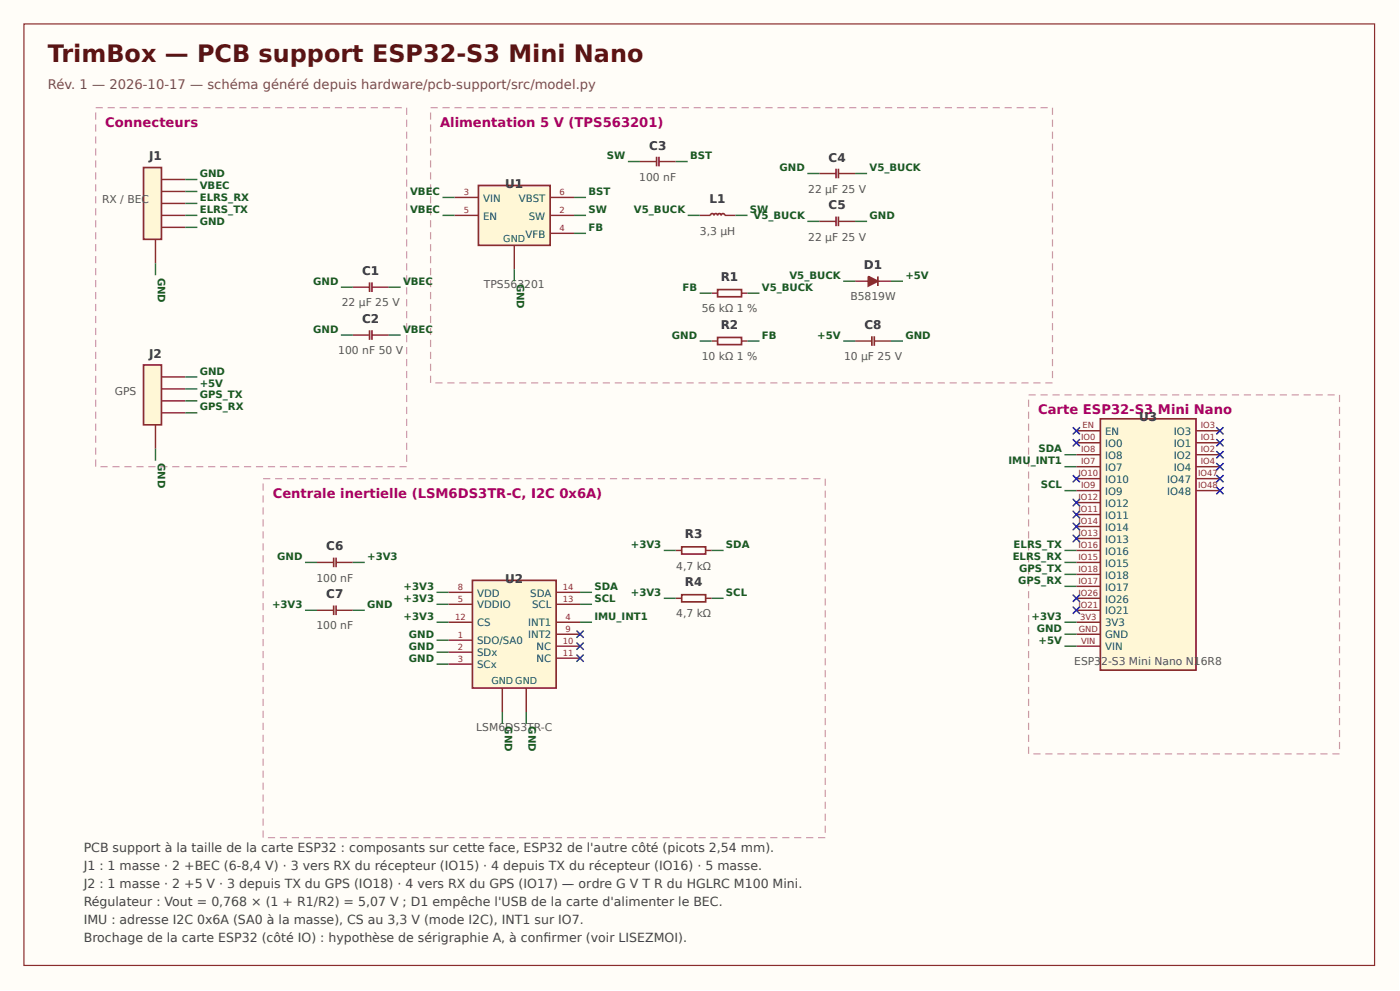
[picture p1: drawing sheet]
<svg xmlns="http://www.w3.org/2000/svg" width="310mm" height="219mm" viewBox="0 0 310 219" stroke-linecap="round" stroke-linejoin="round" font-family="sans-serif">
<path d="M0 0h309.3v218.8h-309.3z" fill="#fffdf8"/>
<path d="M5.3 5.3h298.8v208.2h-298.8z" fill="none" stroke="#8a2d2d" stroke-width=".26"/>
<g fill="#c9a">
<path d="M23.8 23.7h1.6v.2h-1.6zM26.5 23.7h1.5v.2h-1.5zM29.1 23.7h1.6v.2h-1.6zM31.7 23.7h1.6v.2h-1.6zM34.4 23.7h1.6v.2h-1.6zM37 23.7h1.6v.2h-1.6zM39.7 23.7h1.6v.2h-1.6zM42.3 23.7h1.6v.2h-1.6zM45 23.7h1.6v.2h-1.6zM47.6 23.7h1.6v.2h-1.6zM50.3 23.7h1.6v.2h-1.6zM52.9 23.7h1.6v.2h-1.6zM55.6 23.7h1.5v.2h-1.5zM58.2 23.7h1.6v.2h-1.6zM60.9 23.7h1.5v.2h-1.5zM63.5 23.7h1.6v.2h-1.6zM66.1 23.7h1.6v.2h-1.6zM68.8 23.7h1.6v.2h-1.6zM71.4 23.7h1.6v.2h-1.6zM74.1 23.7h1.6v.2h-1.6zM76.7 23.7h1.6v.2h-1.6zM79.4 23.7h1.6v.2h-1.6zM82 23.7h1.6v.2h-1.6zM84.7 23.7h1.6v.2h-1.6zM87.3 23.7h1.6v.2h-1.6zM89.8 23.8h.3v1.6h-.3zM89.8 26.5h.3v1.5h-.3zM89.8 29.1h.3v1.6h-.3zM89.8 31.7h.3v1.6h-.3zM89.8 34.4h.3v1.6h-.3zM89.8 37h.3v1.6h-.3zM89.8 39.7h.3v1.6h-.3zM89.8 42.3h.3v1.6h-.3zM89.8 45h.3v1.6h-.3zM89.8 47.6h.3v1.6h-.3zM89.8 50.3h.3v1.6h-.3zM89.8 52.9h.3v1.6h-.3zM89.8 55.6h.3v1.5h-.3zM89.8 58.2h.3v1.6h-.3zM89.8 60.9h.3v1.5h-.3zM89.8 63.5h.3v1.6h-.3zM89.8 66.1h.3v1.6h-.3zM89.8 68.8h.3v1.6h-.3zM89.8 71.4h.3v1.6h-.3zM89.8 74.1h.3v1.6h-.3zM89.8 76.7h.3v1.6h-.3zM89.8 79.4h.3v1.6h-.3zM89.8 82h.3v1.6h-.3zM89.8 84.7h.3v1.6h-.3zM89.8 87.3h.3v1.6h-.3zM89.8 90h.3v1.5h-.3zM89.8 92.6h.3v1.6h-.3zM89.8 95.2h.3v1.6h-.3zM89.8 97.9h.3v1.6h-.3zM89.8 100.5h.3v1.6h-.3zM88.4 103.1h1.6v.2h-1.6zM85.7 103.1h1.6v.2h-1.6zM83.1 103.1h1.6v.2h-1.6zM80.4 103.1h1.6v.2h-1.6zM77.8 103.1h1.6v.2h-1.6zM75.1 103.1h1.6v.2h-1.6zM72.5 103.1h1.6v.2h-1.6zM69.8 103.1h1.6v.2h-1.6zM67.2 103.1h1.6v.2h-1.6zM64.6 103.1h1.5v.2h-1.5zM61.9 103.1h1.6v.2h-1.6zM59.3 103.1h1.6v.2h-1.6zM56.6 103.1h1.6v.2h-1.6zM54 103.1h1.6v.2h-1.6zM51.3 103.1h1.6v.2h-1.6zM48.7 103.1h1.6v.2h-1.6zM46 103.1h1.6v.2h-1.6zM43.4 103.1h1.6v.2h-1.6zM40.7 103.1h1.6v.2h-1.6zM38.1 103.1h1.6v.2h-1.6zM35.5 103.1h1.5v.2h-1.5zM32.8 103.1h1.6v.2h-1.6zM30.2 103.1h1.5v.2h-1.5zM27.5 103.1h1.6v.2h-1.6zM24.9 103.1h1.6v.2h-1.6zM22.2 103.1h1.6v.2h-1.6zM21 101.6h.3v1.6h-.3zM21 99h.3v1.5h-.3zM21 96.3h.3v1.6h-.3zM21 93.7h.3v1.5h-.3zM21 91h.3v1.6h-.3zM21 88.4h.3v1.6h-.3zM21 85.7h.3v1.6h-.3zM21 83.1h.3v1.6h-.3zM21 80.4h.3v1.6h-.3zM21 77.8h.3v1.6h-.3zM21 75.1h.3v1.6h-.3zM21 72.5h.3v1.6h-.3zM21 69.8h.3v1.6h-.3zM21 67.2h.3v1.6h-.3zM21 64.6h.3v1.5h-.3zM21 61.9h.3v1.6h-.3zM21 59.3h.3v1.6h-.3zM21 56.6h.3v1.6h-.3zM21 54h.3v1.6h-.3zM21 51.3h.3v1.6h-.3zM21 48.7h.3v1.6h-.3zM21 46h.3v1.6h-.3zM21 43.4h.3v1.6h-.3zM21 40.7h.3v1.6h-.3zM21 38.1h.3v1.6h-.3zM21 35.5h.3v1.5h-.3zM21 32.8h.3v1.6h-.3zM21 30.2h.3v1.5h-.3zM21 27.5h.3v1.6h-.3zM21 24.9h.3v1.6h-.3zM21.2 23.7h1.6v.2h-1.6z"/>
<path d="M97.9 23.7h1.6v.2h-1.6zM100.5 23.7h1.6v.2h-1.6zM103.2 23.7h1.6v.2h-1.6zM105.8 23.7h1.6v.2h-1.6zM108.5 23.7h1.6v.2h-1.6zM111.1 23.7h1.6v.2h-1.6zM113.8 23.7h1.6v.2h-1.6zM116.4 23.7h1.6v.2h-1.6zM119.1 23.7h1.5v.2h-1.5zM121.7 23.7h1.6v.2h-1.6zM124.4 23.7h1.5v.2h-1.5zM127 23.7h1.6v.2h-1.6zM129.6 23.7h1.6v.2h-1.6zM132.3 23.7h1.6v.2h-1.6zM134.9 23.7h1.6v.2h-1.6zM137.6 23.7h1.6v.2h-1.6zM140.2 23.7h1.6v.2h-1.6zM142.9 23.7h1.6v.2h-1.6zM145.5 23.7h1.6v.2h-1.6zM148.2 23.7h1.6v.2h-1.6zM150.8 23.7h1.6v.2h-1.6zM153.5 23.7h1.5v.2h-1.5zM156.1 23.7h1.6v.2h-1.6zM158.7 23.7h1.6v.2h-1.6zM161.4 23.7h1.6v.2h-1.6zM164 23.7h1.6v.2h-1.6zM166.7 23.7h1.6v.2h-1.6zM169.3 23.7h1.6v.2h-1.6zM172 23.7h1.6v.2h-1.6zM174.6 23.7h1.6v.2h-1.6zM177.3 23.7h1.6v.2h-1.6zM179.9 23.7h1.6v.2h-1.6zM182.6 23.7h1.5v.2h-1.5zM185.2 23.7h1.6v.2h-1.6zM187.9 23.7h1.5v.2h-1.5zM190.5 23.7h1.6v.2h-1.6zM193.1 23.7h1.6v.2h-1.6zM195.8 23.7h1.6v.2h-1.6zM198.4 23.7h1.6v.2h-1.6zM201.1 23.7h1.6v.2h-1.6zM203.7 23.7h1.6v.2h-1.6zM206.4 23.7h1.6v.2h-1.6zM209 23.7h1.6v.2h-1.6zM211.7 23.7h1.6v.2h-1.6zM214.3 23.7h1.6v.2h-1.6zM217 23.7h1.5v.2h-1.5zM219.6 23.7h1.6v.2h-1.6zM222.2 23.7h1.6v.2h-1.6zM224.9 23.7h1.6v.2h-1.6zM227.5 23.7h1.6v.2h-1.6zM230.2 23.7h1.6v.2h-1.6zM232.7 23.8h.3v1.6h-.3zM232.7 26.5h.3v1.5h-.3zM232.7 29.1h.3v1.6h-.3zM232.7 31.7h.3v1.6h-.3zM232.7 34.4h.3v1.6h-.3zM232.7 37h.3v1.6h-.3zM232.7 39.7h.3v1.6h-.3zM232.7 42.3h.3v1.6h-.3zM232.7 45h.3v1.6h-.3zM232.7 47.6h.3v1.6h-.3zM232.7 50.3h.3v1.6h-.3zM232.7 52.9h.3v1.6h-.3zM232.7 55.6h.3v1.5h-.3zM232.7 58.2h.3v1.6h-.3zM232.7 60.9h.3v1.5h-.3zM232.7 63.5h.3v1.6h-.3zM232.7 66.1h.3v1.6h-.3zM232.7 68.8h.3v1.6h-.3zM232.7 71.4h.3v1.6h-.3zM232.7 74.1h.3v1.6h-.3zM232.7 76.7h.3v1.6h-.3zM232.7 79.4h.3v1.6h-.3zM232.7 82h.3v1.6h-.3zM231.2 84.5h1.6v.3h-1.6zM228.6 84.5h1.6v.3h-1.6zM226 84.5h1.5v.3h-1.5zM223.3 84.5h1.6v.3h-1.6zM220.7 84.5h1.5v.3h-1.5zM218 84.5h1.6v.3h-1.6zM215.4 84.5h1.6v.3h-1.6zM212.7 84.5h1.6v.3h-1.6zM210.1 84.5h1.6v.3h-1.6zM207.4 84.5h1.6v.3h-1.6zM204.8 84.5h1.6v.3h-1.6zM202.1 84.5h1.6v.3h-1.6zM199.5 84.5h1.6v.3h-1.6zM196.8 84.5h1.6v.3h-1.6zM194.2 84.5h1.6v.3h-1.6zM191.6 84.5h1.5v.3h-1.5zM188.9 84.5h1.6v.3h-1.6zM186.3 84.5h1.6v.3h-1.6zM183.6 84.5h1.6v.3h-1.6zM181 84.5h1.6v.3h-1.6zM178.3 84.5h1.6v.3h-1.6zM175.7 84.5h1.6v.3h-1.6zM173 84.5h1.6v.3h-1.6zM170.4 84.5h1.6v.3h-1.6zM167.7 84.5h1.6v.3h-1.6zM165.1 84.5h1.6v.3h-1.6zM162.5 84.5h1.5v.3h-1.5zM159.8 84.5h1.6v.3h-1.6zM157.2 84.5h1.5v.3h-1.5zM154.5 84.5h1.6v.3h-1.6zM151.9 84.5h1.6v.3h-1.6zM149.2 84.5h1.6v.3h-1.6zM146.6 84.5h1.6v.3h-1.6zM143.9 84.5h1.6v.3h-1.6zM141.3 84.5h1.6v.3h-1.6zM138.6 84.5h1.6v.3h-1.6zM136 84.5h1.6v.3h-1.6zM133.3 84.5h1.6v.3h-1.6zM130.7 84.5h1.6v.3h-1.6zM128.1 84.5h1.5v.3h-1.5zM125.4 84.5h1.6v.3h-1.6zM122.8 84.5h1.6v.3h-1.6zM120.1 84.5h1.6v.3h-1.6zM117.5 84.5h1.6v.3h-1.6zM114.8 84.5h1.6v.3h-1.6zM112.2 84.5h1.6v.3h-1.6zM109.5 84.5h1.6v.3h-1.6zM106.9 84.5h1.6v.3h-1.6zM104.2 84.5h1.6v.3h-1.6zM101.6 84.5h1.6v.3h-1.6zM99 84.5h1.5v.3h-1.5zM96.3 84.5h1.6v.3h-1.6zM95.1 83.1h.3v1.6h-.3zM95.1 80.4h.3v1.6h-.3zM95.1 77.8h.3v1.6h-.3zM95.1 75.1h.3v1.6h-.3zM95.1 72.5h.3v1.6h-.3zM95.1 69.8h.3v1.6h-.3zM95.1 67.2h.3v1.6h-.3zM95.1 64.6h.3v1.5h-.3zM95.1 61.9h.3v1.6h-.3zM95.1 59.3h.3v1.6h-.3zM95.1 56.6h.3v1.6h-.3zM95.1 54h.3v1.6h-.3zM95.1 51.3h.3v1.6h-.3zM95.1 48.7h.3v1.6h-.3zM95.1 46h.3v1.6h-.3zM95.1 43.4h.3v1.6h-.3zM95.1 40.7h.3v1.6h-.3zM95.1 38.1h.3v1.6h-.3zM95.1 35.5h.3v1.5h-.3zM95.1 32.8h.3v1.6h-.3zM95.1 30.2h.3v1.5h-.3zM95.1 27.5h.3v1.6h-.3zM95.1 24.9h.3v1.6h-.3zM95.2 23.7h1.6v.2h-1.6z"/>
<path d="M60.9 105.7h1.5v.3h-1.5zM63.5 105.7h1.6v.3h-1.6zM66.1 105.7h1.6v.3h-1.6zM68.8 105.7h1.6v.3h-1.6zM71.4 105.7h1.6v.3h-1.6zM74.1 105.7h1.6v.3h-1.6zM76.7 105.7h1.6v.3h-1.6zM79.4 105.7h1.6v.3h-1.6zM82 105.7h1.6v.3h-1.6zM84.7 105.7h1.6v.3h-1.6zM87.3 105.7h1.6v.3h-1.6zM90 105.7h1.5v.3h-1.5zM92.6 105.7h1.6v.3h-1.6zM95.2 105.7h1.6v.3h-1.6zM97.9 105.7h1.6v.3h-1.6zM100.5 105.7h1.6v.3h-1.6zM103.2 105.7h1.6v.3h-1.6zM105.8 105.7h1.6v.3h-1.6zM108.5 105.7h1.6v.3h-1.6zM111.1 105.7h1.6v.3h-1.6zM113.8 105.7h1.6v.3h-1.6zM116.4 105.7h1.6v.3h-1.6zM119.1 105.7h1.5v.3h-1.5zM121.7 105.7h1.6v.3h-1.6zM124.4 105.7h1.5v.3h-1.5zM127 105.7h1.6v.3h-1.6zM129.6 105.7h1.6v.3h-1.6zM132.3 105.7h1.6v.3h-1.6zM134.9 105.7h1.6v.3h-1.6zM137.6 105.7h1.6v.3h-1.6zM140.2 105.7h1.6v.3h-1.6zM142.9 105.7h1.6v.3h-1.6zM145.5 105.7h1.6v.3h-1.6zM148.2 105.7h1.6v.3h-1.6zM150.8 105.7h1.6v.3h-1.6zM153.5 105.7h1.5v.3h-1.5zM156.1 105.7h1.6v.3h-1.6zM158.7 105.7h1.6v.3h-1.6zM161.4 105.7h1.6v.3h-1.6zM164 105.7h1.6v.3h-1.6zM166.7 105.7h1.6v.3h-1.6zM169.3 105.7h1.6v.3h-1.6zM172 105.7h1.6v.3h-1.6zM174.6 105.7h1.6v.3h-1.6zM177.3 105.7h1.6v.3h-1.6zM179.9 105.7h1.6v.3h-1.6zM182.4 105.8h.3v1.6h-.3zM182.4 108.5h.3v1.6h-.3zM182.4 111.1h.3v1.6h-.3zM182.4 113.8h.3v1.6h-.3zM182.4 116.4h.3v1.6h-.3zM182.4 119.1h.3v1.5h-.3zM182.4 121.7h.3v1.6h-.3zM182.4 124.4h.3v1.5h-.3zM182.4 127h.3v1.6h-.3zM182.4 129.6h.3v1.6h-.3zM182.4 132.3h.3v1.6h-.3zM182.4 134.9h.3v1.6h-.3zM182.4 137.6h.3v1.6h-.3zM182.4 140.2h.3v1.6h-.3zM182.4 142.9h.3v1.6h-.3zM182.4 145.5h.3v1.6h-.3zM182.4 148.2h.3v1.6h-.3zM182.4 150.8h.3v1.6h-.3zM182.4 153.5h.3v1.5h-.3zM182.4 156.1h.3v1.6h-.3zM182.4 158.7h.3v1.6h-.3zM182.4 161.4h.3v1.6h-.3zM182.4 164h.3v1.6h-.3zM182.4 166.7h.3v1.6h-.3zM182.4 169.3h.3v1.6h-.3zM182.4 172h.3v1.6h-.3zM182.4 174.6h.3v1.6h-.3zM182.4 177.3h.3v1.6h-.3zM182.4 179.9h.3v1.6h-.3zM182.4 182.6h.3v1.5h-.3zM181 185.1h1.6v.2h-1.6zM178.3 185.1h1.6v.2h-1.6zM175.7 185.1h1.6v.2h-1.6zM173 185.1h1.6v.2h-1.6zM170.4 185.1h1.6v.2h-1.6zM167.7 185.1h1.6v.2h-1.6zM165.1 185.1h1.6v.2h-1.6zM162.5 185.1h1.5v.2h-1.5zM159.8 185.1h1.6v.2h-1.6zM157.2 185.1h1.5v.2h-1.5zM154.5 185.1h1.6v.2h-1.6zM151.9 185.1h1.6v.2h-1.6zM149.2 185.1h1.6v.2h-1.6zM146.6 185.1h1.6v.2h-1.6zM143.9 185.1h1.6v.2h-1.6zM141.3 185.1h1.6v.2h-1.6zM138.6 185.1h1.6v.2h-1.6zM136 185.1h1.6v.2h-1.6zM133.3 185.1h1.6v.2h-1.6zM130.7 185.1h1.6v.2h-1.6zM128.1 185.1h1.5v.2h-1.5zM125.4 185.1h1.6v.2h-1.6zM122.8 185.1h1.6v.2h-1.6zM120.1 185.1h1.6v.2h-1.6zM117.5 185.1h1.6v.2h-1.6zM114.8 185.1h1.6v.2h-1.6zM112.2 185.1h1.6v.2h-1.6zM109.5 185.1h1.6v.2h-1.6zM106.9 185.1h1.6v.2h-1.6zM104.2 185.1h1.6v.2h-1.6zM101.6 185.1h1.6v.2h-1.6zM99 185.1h1.5v.2h-1.5zM96.3 185.1h1.6v.2h-1.6zM93.7 185.1h1.5v.2h-1.5zM91 185.1h1.6v.2h-1.6zM88.4 185.1h1.6v.2h-1.6zM85.7 185.1h1.6v.2h-1.6zM83.1 185.1h1.6v.2h-1.6zM80.4 185.1h1.6v.2h-1.6zM77.8 185.1h1.6v.2h-1.6zM75.1 185.1h1.6v.2h-1.6zM72.5 185.1h1.6v.2h-1.6zM69.8 185.1h1.6v.2h-1.6zM67.2 185.1h1.6v.2h-1.6zM64.6 185.1h1.5v.2h-1.5zM61.9 185.1h1.6v.2h-1.6zM59.3 185.1h1.6v.2h-1.6zM58.1 183.6h.2v1.6h-.2zM58.1 181h.2v1.6h-.2zM58.1 178.3h.2v1.6h-.2zM58.1 175.7h.2v1.6h-.2zM58.1 173h.2v1.6h-.2zM58.1 170.4h.2v1.6h-.2zM58.1 167.7h.2v1.6h-.2zM58.1 165.1h.2v1.6h-.2zM58.1 162.5h.2v1.5h-.2zM58.1 159.8h.2v1.6h-.2zM58.1 157.2h.2v1.5h-.2zM58.1 154.5h.2v1.6h-.2zM58.1 151.9h.2v1.6h-.2zM58.1 149.2h.2v1.6h-.2zM58.1 146.6h.2v1.6h-.2zM58.1 143.9h.2v1.6h-.2zM58.1 141.3h.2v1.6h-.2zM58.1 138.6h.2v1.6h-.2zM58.1 136h.2v1.6h-.2zM58.1 133.3h.2v1.6h-.2zM58.1 130.7h.2v1.6h-.2zM58.1 128.1h.2v1.5h-.2zM58.1 125.4h.2v1.6h-.2zM58.1 122.8h.2v1.6h-.2zM58.1 120.1h.2v1.6h-.2zM58.1 117.5h.2v1.6h-.2zM58.1 114.8h.2v1.6h-.2zM58.1 112.2h.2v1.6h-.2zM58.1 109.5h.2v1.6h-.2zM58.1 106.9h.2v1.6h-.2zM58.2 105.7h1.6v.3h-1.6z"/>
<path d="M230.2 87.2h1.6v.2h-1.6zM232.8 87.2h1.6v.2h-1.6zM235.5 87.2h1.6v.2h-1.6zM238.1 87.2h1.6v.2h-1.6zM240.8 87.2h1.6v.2h-1.6zM243.4 87.2h1.6v.2h-1.6zM246.1 87.2h1.5v.2h-1.5zM248.7 87.2h1.6v.2h-1.6zM251.4 87.2h1.5v.2h-1.5zM254 87.2h1.6v.2h-1.6zM256.6 87.2h1.6v.2h-1.6zM259.3 87.2h1.6v.2h-1.6zM261.9 87.2h1.6v.2h-1.6zM264.6 87.2h1.6v.2h-1.6zM267.2 87.2h1.6v.2h-1.6zM269.9 87.2h1.6v.2h-1.6zM272.5 87.2h1.6v.2h-1.6zM275.2 87.2h1.6v.2h-1.6zM277.8 87.2h1.6v.2h-1.6zM280.5 87.2h1.5v.2h-1.5zM283.1 87.2h1.6v.2h-1.6zM285.7 87.2h1.6v.2h-1.6zM288.4 87.2h1.6v.2h-1.6zM291 87.2h1.6v.2h-1.6zM293.7 87.2h1.6v.2h-1.6zM296.2 87.3h.3v1.6h-.3zM296.2 90h.3v1.5h-.3zM296.2 92.6h.3v1.6h-.3zM296.2 95.2h.3v1.6h-.3zM296.2 97.9h.3v1.6h-.3zM296.2 100.5h.3v1.6h-.3zM296.2 103.2h.3v1.6h-.3zM296.2 105.8h.3v1.6h-.3zM296.2 108.5h.3v1.6h-.3zM296.2 111.1h.3v1.6h-.3zM296.2 113.8h.3v1.6h-.3zM296.2 116.4h.3v1.6h-.3zM296.2 119.1h.3v1.5h-.3zM296.2 121.7h.3v1.6h-.3zM296.2 124.4h.3v1.5h-.3zM296.2 127h.3v1.6h-.3zM296.2 129.6h.3v1.6h-.3zM296.2 132.3h.3v1.6h-.3zM296.2 134.9h.3v1.6h-.3zM296.2 137.6h.3v1.6h-.3zM296.2 140.2h.3v1.6h-.3zM296.2 142.9h.3v1.6h-.3zM296.2 145.5h.3v1.6h-.3zM296.2 148.2h.3v1.6h-.3zM296.2 150.8h.3v1.6h-.3zM296.2 153.5h.3v1.5h-.3zM296.2 156.1h.3v1.6h-.3zM296.2 158.7h.3v1.6h-.3zM296.2 161.4h.3v1.6h-.3zM296.2 164h.3v1.6h-.3zM294.7 166.6h1.6v.2h-1.6zM292.1 166.6h1.6v.2h-1.6zM289.5 166.6h1.5v.2h-1.5zM286.8 166.6h1.6v.2h-1.6zM284.2 166.6h1.5v.2h-1.5zM281.5 166.6h1.6v.2h-1.6zM278.9 166.6h1.6v.2h-1.6zM276.2 166.6h1.6v.2h-1.6zM273.6 166.6h1.6v.2h-1.6zM270.9 166.6h1.6v.2h-1.6zM268.3 166.6h1.6v.2h-1.6zM265.6 166.6h1.6v.2h-1.6zM263 166.6h1.6v.2h-1.6zM260.3 166.6h1.6v.2h-1.6zM257.7 166.6h1.6v.2h-1.6zM255.1 166.6h1.5v.2h-1.5zM252.4 166.6h1.6v.2h-1.6zM249.8 166.6h1.6v.2h-1.6zM247.1 166.6h1.6v.2h-1.6zM244.5 166.6h1.6v.2h-1.6zM241.8 166.6h1.6v.2h-1.6zM239.2 166.6h1.6v.2h-1.6zM236.5 166.6h1.6v.2h-1.6zM233.9 166.6h1.6v.2h-1.6zM231.2 166.6h1.6v.2h-1.6zM228.6 166.6h1.6v.2h-1.6zM227.4 165.1h.3v1.6h-.3zM227.4 162.5h.3v1.5h-.3zM227.4 159.8h.3v1.6h-.3zM227.4 157.2h.3v1.5h-.3zM227.4 154.5h.3v1.6h-.3zM227.4 151.9h.3v1.6h-.3zM227.4 149.2h.3v1.6h-.3zM227.4 146.6h.3v1.6h-.3zM227.4 143.9h.3v1.6h-.3zM227.4 141.3h.3v1.6h-.3zM227.4 138.6h.3v1.6h-.3zM227.4 136h.3v1.6h-.3zM227.4 133.3h.3v1.6h-.3zM227.4 130.7h.3v1.6h-.3zM227.4 128.1h.3v1.5h-.3zM227.4 125.4h.3v1.6h-.3zM227.4 122.8h.3v1.6h-.3zM227.4 120.1h.3v1.6h-.3zM227.4 117.5h.3v1.6h-.3zM227.4 114.8h.3v1.6h-.3zM227.4 112.2h.3v1.6h-.3zM227.4 109.5h.3v1.6h-.3zM227.4 106.9h.3v1.6h-.3zM227.4 104.2h.3v1.6h-.3zM227.4 101.6h.3v1.6h-.3zM227.4 99h.3v1.5h-.3zM227.4 96.3h.3v1.6h-.3zM227.4 93.7h.3v1.5h-.3zM227.4 91h.3v1.6h-.3zM227.4 88.4h.3v1.6h-.3zM227.5 87.2h1.6v.2h-1.6z"/>
</g>
<path d="M243.4 92.6h21.2v55.6h-21.2z" fill="#fff7d6"/>
<path d="M243.4 92.6h21.2v55.6h-21.2z" fill="none" stroke="#8a2d2d" stroke-width=".37"/>
<g fill="none" stroke="#8a2d2d" stroke-width=".32">
<path d="M238.1 95.2h5.3M238.1 97.9h5.3M264.6 95.2h5.3M264.6 97.9h5.3M238.1 100.5h5.3M238.1 103.2h5.3M238.1 105.8h5.3M238.1 108.5h5.3M238.1 111.1h5.3M238.1 113.8h5.3M238.1 116.4h5.3M238.1 119.1h5.3"/>
<path d="M264.6 100.5h5.3M264.6 103.2h5.3M264.6 105.8h5.3M264.6 108.5h5.3M238.1 121.7h5.3M238.1 124.4h5.3M238.1 127h5.3M238.1 129.6h5.3M238.1 132.3h5.3M238.1 134.9h5.3M238.1 137.6h5.3M238.1 140.2h5.3"/>
<path d="M238.1 142.9h5.3"/>
</g>
<path d="M31.7 37h4v15.9h-4z" fill="#fff7d6"/>
<path d="M31.7 37h4v15.9h-4z" fill="none" stroke="#8a2d2d" stroke-width=".37"/>
<path d="M35.7 39.7h5.3M34.4 52.9v5.3M35.7 42.3h5.3M35.7 45h5.3M35.7 47.6h5.3M35.7 50.3h5.3" fill="none" stroke="#8a2d2d" stroke-width=".32"/>
<path d="M31.7 80.7h4v13.2h-4z" fill="#fff7d6"/>
<path d="M31.7 80.7h4v13.2h-4z" fill="none" stroke="#8a2d2d" stroke-width=".37"/>
<path d="M34.4 93.9v5.3M35.7 83.3h5.3M35.7 86h5.3M35.7 88.6h5.3M35.7 91.3h5.3" fill="none" stroke="#8a2d2d" stroke-width=".32"/>
<path d="M105.8 41h15.9v13.2h-15.9z" fill="#fff7d6"/>
<g fill="none" stroke="#8a2d2d" stroke-width=".37">
<path d="M145.3 34.7v2.1M145.8 34.7v2.1M184.9 37.3v2.1M185.5 37.3v2.1M105.8 41h15.9v13.2h-15.9zM157.2 47.6a.4 .4 0 0 1 .4-.4 .4 .4 0 0 1 .4 .4 .4 .4 0 0 1 .4-.4 .4 .4 0 0 1 .3 .4 .4 .4 0 0 1 .4-.4 .4 .4 0 0 1 .4 .4 .4 .4 0 0 1 .4-.4 .4 .4 0 0 1 .4 .4M184.9 47.9v2.1M185.5 47.9v2.1M81.8 62.4v2.2M81.8 73v2.1M82.3 62.4v2.2M82.3 73v2.1"/>
<path d="M158.7 64h5.3v1.6h-5.3zM158.7 74.6h5.3v1.6h-5.3zM194.2 61.1v2.1"/>
</g>
<g fill="none" stroke="#8a2d2d" stroke-width=".32">
<path d="M141.6 35.7h3.7M145.8 35.7h3.7M181.2 38.4h3.7M185.5 38.4h3.7M100.5 43.7h5.3M100.5 47.6h5.3M113.8 54.2v5.3M121.7 43.7h5.3M121.7 47.6h5.3M121.7 51.6h5.3M154.8 47.6h2.4M160.3 47.6h2.4"/>
<path d="M181.2 48.9h3.7M185.5 48.9h3.7M78.1 63.5h3.7M78.1 74.1h3.7M82.3 63.5h3.7M82.3 74.1h3.7M157.4 64.8h1.3M157.4 75.4h1.3M164 64.8h1.4M164 75.4h1.4"/>
</g>
<path d="M192.1 61.1l2.1 1.1-2.1 1z" fill="#8a2d2d"/>
<path d="M192.1 61.1l2.1 1.1-2.1 1zM192.9 74.3v2.2M193.4 74.3v2.2" fill="none" stroke="#8a2d2d" stroke-width=".37"/>
<path d="M189.2 62.2h2.9M189.2 75.4h3.7M193.4 75.4h3.7M194.2 62.2h2.9" fill="none" stroke="#8a2d2d" stroke-width=".32"/>
<path d="M104.5 128.3h18.5v23.8h-18.5z" fill="#fff7d6"/>
<path d="M73.8 123.3v2.1M73.8 133.9v2.1M74.3 123.3v2.1M74.3 133.9v2.1M104.5 128.3h18.5v23.8h-18.5zM150.8 120.9h5.3v1.6h-5.3zM150.8 131.5h5.3v1.6h-5.3z" fill="none" stroke="#8a2d2d" stroke-width=".37"/>
<g fill="none" stroke="#8a2d2d" stroke-width=".32">
<path d="M70.1 124.4h3.7M70.1 134.9h3.7M74.3 124.4h3.8M74.3 134.9h3.8M99.2 131h5.3M99.2 133.6h5.3M99.2 137.6h5.3M123 131h5.3M123 133.6h5.3M123 137.6h5.3M149.5 121.7h1.3M149.5 132.3h1.3"/>
<path d="M156.1 121.7h1.3M156.1 132.3h1.3M99.2 141.6h5.3M99.2 144.2h5.3M99.2 146.8h5.3M111.1 152.1v5.3M116.4 152.1v5.3M123 140.2h5.3M123 142.9h5.3M123 145.5h5.3"/>
</g>
<g fill="none" stroke="#2a7a2a" stroke-width=".32">
<path d="M41 39.7h2.7M138.9 35.7h2.7M149.5 35.7h2.6M178.6 38.4h2.6M189.2 38.4h2.6M34.4 58.2v2.7M41 42.3h2.7M41 45h2.7M41 47.6h2.7M41 50.3h2.7M97.9 47.6h2.6M97.9 43.7h2.6"/>
<path d="M113.8 59.5v2.7M127 47.6h2.6M127 43.7h2.6M127 51.6h2.6M152.1 47.6h2.7M162.7 47.6h2.7M178.6 48.9h2.6M189.2 48.9h2.6M75.4 63.5h2.7M75.4 74.1h2.7M86 63.5h2.6M86 74.1h2.6"/>
<path d="M154.8 64.8h2.6M154.8 75.4h2.6M165.4 64.8h2.6M165.4 75.4h2.6M186.5 75.4h2.7M186.5 62.2h2.7M197.1 75.4h2.7M197.1 62.2h2.7M34.4 99.2v2.7M41 83.3h2.7M41 86h2.7M41 88.6h2.7"/>
<path d="M41 91.3h2.7M235.5 100.5h2.6M235.5 103.2h2.6M235.5 108.5h2.6M67.5 124.4h2.6M67.5 134.9h2.6M78.1 124.4h2.6M78.1 134.9h2.6M96.6 137.6h2.6M96.6 131h2.6M96.6 133.6h2.6M128.3 137.6h2.7"/>
<path d="M128.3 131h2.7M128.3 133.6h2.7M146.8 121.7h2.7M146.8 132.3h2.7M157.4 121.7h2.7M157.4 132.3h2.7M235.5 121.7h2.6M235.5 124.4h2.6M235.5 127h2.6M235.5 129.6h2.6M235.5 137.6h2.6M96.6 141.6h2.6"/>
<path d="M96.6 144.2h2.6M96.6 146.8h2.6M111.1 157.4v2.7M116.4 157.4v2.7M235.5 140.2h2.6M235.5 142.9h2.6"/>
</g>
<g fill="#000">
<path d="M237.3 94.5l1.6 1.5zM237.3 96l1.6-1.5z"/>
<path d="M237.3 97.1l1.6 1.6zM237.3 98.7l1.6-1.6z"/>
<path d="M269.1 94.5l1.6 1.5zM270.7 94.5l-1.6 1.5z"/>
<path d="M269.1 97.1l1.6 1.6zM269.1 98.7l1.6-1.6z"/>
<path d="M269.1 99.7l1.6 1.6zM270.7 99.7l-1.6 1.6z"/>
<path d="M237.3 105l1.6 1.6zM237.3 106.6l1.6-1.6z"/>
<path d="M237.3 110.3l1.6 1.6zM237.3 111.9l1.6-1.6z"/>
<path d="M237.3 113l1.6 1.6zM237.3 114.6l1.6-1.6z"/>
<path d="M237.3 115.6l1.6 1.6zM237.3 117.2l1.6-1.6z"/>
<path d="M237.3 118.3l1.6 1.6zM237.3 119.9l1.6-1.6z"/>
<path d="M269.1 102.4l1.6 1.6zM270.7 102.4l-1.6 1.6z"/>
<path d="M269.1 105l1.6 1.6zM269.1 106.6l1.6-1.6z"/>
<path d="M269.1 107.7l1.6 1.6zM270.7 107.7l-1.6 1.6z"/>
<path d="M127.5 139.4l1.6 1.6zM127.5 141l1.6-1.6z"/>
<path d="M237.3 131.5l1.6 1.6zM237.3 133.1l1.6-1.6z"/>
<path d="M237.3 134.1l1.6 1.6zM237.3 135.7l1.6-1.6z"/>
<path d="M127.5 142.1l1.6 1.6zM127.5 143.7l1.6-1.6z"/>
<path d="M127.5 144.7l1.6 1.6zM127.5 146.3l1.6-1.6z"/>
</g>
<g fill="none" stroke="#2a2ab0" stroke-width=".32">
<path d="M237.3 94.5l1.6 1.5M237.3 97.1l1.6 1.6M238.9 94.5l-1.6 1.5M238.9 97.1l-1.6 1.6M269.1 94.5l1.6 1.5M269.1 97.1l1.6 1.6M269.1 99.7l1.6 1.6M270.7 99.7l-1.6 1.6M270.7 94.5l-1.6 1.5M270.7 97.1l-1.6 1.6M237.3 105l1.6 1.6M237.3 110.3l1.6 1.6"/>
<path d="M237.3 113l1.6 1.6M237.3 115.6l1.6 1.6M237.3 118.3l1.6 1.6M238.9 105l-1.6 1.6M238.9 110.3l-1.6 1.6M238.9 113l-1.6 1.6M238.9 115.6l-1.6 1.6M238.9 118.3l-1.6 1.6M269.1 102.4l1.6 1.6M269.1 105l1.6 1.6M269.1 107.7l1.6 1.6M270.7 102.4l-1.6 1.6"/>
<path d="M270.7 105l-1.6 1.6M270.7 107.7l-1.6 1.6M127.5 139.4l1.6 1.6M129.1 139.4l-1.6 1.6M237.3 131.5l1.6 1.6M237.3 134.1l1.6 1.6M238.9 131.5l-1.6 1.6M238.9 134.1l-1.6 1.6M127.5 142.1l1.6 1.6M127.5 144.7l1.6 1.6M129.1 142.1l-1.6 1.6M129.1 144.7l-1.6 1.6"/>
</g>
<text font-size="5.3" fill="#5a1414" x="10.6" y="13.8">TrimBox — PCB support ESP32-S3 Mini Nano</text>
<text font-size="2.9" fill="#7a4a4a" x="10.6" y="19.6">Rév. 1 — 2026-10-17 — schéma généré depuis hardware/pcb-support/src/model.py</text>
<g font-size="2.9" fill="#a06">
<text x="23.3" y="28">Connecteurs</text>
<text x="97.4" y="28">Alimentation 5 V (TPS563201)</text>
<text x="229.7" y="91.5">Carte ESP32-S3 Mini Nano</text>
<text x="60.3" y="110.1">Centrale inertielle (LSM6DS3TR-C, I2C 0x6A)</text>
</g>
<g font-size="2.8" fill="#444">
<text x="18.5" y="188.4">PCB support à la taille de la carte ESP32 : composants sur cette face, ESP32 de l'autre côté (picots 2,54 mm).</text>
<text x="18.5" y="192.4">J1 : 1 masse · 2 +BEC (6-8,4 V) · 3 vers RX du récepteur (IO15) · 4 depuis TX du récepteur (IO16) · 5 masse.</text>
<text x="18.5" y="196.3">J2 : 1 masse · 2 +5 V · 3 depuis TX du GPS (IO18) · 4 vers RX du GPS (IO17) — ordre G V T R du HGLRC M100 Mini.</text>
<text x="18.5" y="200.3">Régulateur : Vout = 0,768 × (1 + R1/R2) = 5,07 V ; D1 empêche l'USB de la carte d'alimenter le BEC.</text>
<text x="18.5" y="204.3">IMU : adresse I2C 0x6A (SA0 à la masse), CS au 3,3 V (mode I2C), INT1 sur IO7.</text>
<text x="18.5" y="208.2">Brochage de la carte ESP32 (côté IO) : hypothèse de sérigraphie A, à confi rmer (voir LISEZMOI).</text>
</g>
<g font-size="2.6" fill="#333">
<text x="33" y="35.5">J1</text>
<text x="143.6" y="33.1">C3</text>
<text x="183.3" y="35.7">C4</text>
<text x="111.8" y="41.5">U1</text>
<text x="157" y="45">L1</text>
<text x="183.3" y="46.3">C5</text>
<text x="191.1" y="59.5">D1</text>
<text x="80.1" y="60.9">C1</text>
<text x="159.5" y="62.2">R1</text>
<text x="80.1" y="71.4">C2</text>
<text x="159.5" y="72.8">R2</text>
<text x="191.3" y="72.8">C8</text>
<text x="33" y="79.1">J2</text>
<text x="252" y="93.1">U3</text>
<text x="151.5" y="119.1">R3</text>
<text x="72.2" y="121.7">C6</text>
<text x="111.8" y="128.9">U2</text>
<text x="151.5" y="129.6">R4</text>
<text x="72.2" y="132.3">C7</text>
</g>
<g font-size="2.4" fill="#555">
<text x="141.4" y="40">100 nF</text>
<text x="22.6" y="45">RX / BEC</text>
<text x="178.8" y="42.6">22 µF 25 V</text>
<text x="154.8" y="51.9">3,3 µH</text>
<text x="178.8" y="53.2">22 µF 25 V</text>
<text x="107" y="63.8">TPS563201</text>
<text x="75.6" y="67.7">22 µF 25 V</text>
<text x="155.3" y="69.1">56 kΩ 1 %</text>
<text x="188.1" y="66.4">B5819W</text>
<text x="74.8" y="78.3">100 nF 50 V</text>
<text x="155.3" y="79.6">10 kΩ 1 %</text>
<text x="186.7" y="79.6">10 µF 25 V</text>
<text x="25.4" y="87.3">GPS</text>
<text x="149.6" y="125.9">4,7 kΩ</text>
<text x="70" y="128.6">100 nF</text>
<text x="149.6" y="136.5">4,7 kΩ</text>
<text x="70" y="139.2">100 nF</text>
<text x="237.6" y="147.1">ESP32-S3 Mini Nano N16R8</text>
<text x="105.4" y="161.7">LSM6DS3TR-C</text>
</g>
<g font-size="2.2" fill="#1d5a1d">
<text x="134.3" y="35.2">SW</text>
<text x="152.7" y="35.2">BST</text>
<text x="44.2" y="39.2">GND</text>
<text x="44.2" y="41.8">VBEC</text>
<text x="172.5" y="37.8">GND</text>
<text x="192.4" y="37.8">V5_BUCK</text>
<text x="44.2" y="44.5">ELRS_RX</text>
<text x="44.2" y="47.1">ELRS_TX</text>
<text x="90.7" y="43.1">VBEC</text>
<text x="90.7" y="47.1">VBEC</text>
<text x="130.2" y="43.1">BST</text>
<text x="130.2" y="47.1">SW</text>
<text x="140.2" y="47.1">V5_BUCK</text>
<text x="165.9" y="47.1">SW</text>
<text x="44.2" y="49.7">GND</text>
<text x="130.2" y="51.1">FB</text>
<text x="166.7" y="48.4">V5_BUCK</text>
<text x="192.4" y="48.4">GND</text>
<text x="34.9" y="61.4" transform="rotate(90 34.9 61.4)">GND</text>
<text x="69.3" y="63">GND</text>
<text x="89.2" y="63">VBEC</text>
<text x="114.3" y="62.7" transform="rotate(90 114.3 62.7)">GND</text>
<text x="151" y="64.3">FB</text>
<text x="168.5" y="64.3">V5_BUCK</text>
<text x="174.6" y="61.6">V5_BUCK</text>
<text x="200.3" y="61.6">+5V</text>
<text x="69.3" y="73.6">GND</text>
<text x="89.2" y="73.6">VBEC</text>
<text x="148.7" y="74.9">GND</text>
<text x="168.5" y="74.9">FB</text>
<text x="180.8" y="74.9">+5V</text>
<text x="200.3" y="74.9">GND</text>
<text x="44.2" y="82.8">GND</text>
<text x="44.2" y="85.5">+5V</text>
<text x="44.2" y="88.1">GPS_TX</text>
<text x="44.2" y="90.8">GPS_RX</text>
<text x="229.7" y="100">SDA</text>
<text x="34.9" y="102.4" transform="rotate(90 34.9 102.4)">GND</text>
<text x="223.1" y="102.7">IMU_INT1</text>
<text x="230.2" y="108">SCL</text>
<text x="61.3" y="123.8">GND</text>
<text x="81.2" y="123.8">+3V3</text>
<text x="139.6" y="121.2">+3V3</text>
<text x="160.6" y="121.2">SDA</text>
<text x="224" y="123.8">ELRS_RX</text>
<text x="224.2" y="121.2">ELRS_TX</text>
<text x="89.3" y="130.4">+3V3</text>
<text x="131.5" y="130.4">SDA</text>
<text x="139.6" y="131.8">+3V3</text>
<text x="160.6" y="131.8">SCL</text>
<text x="225.2" y="129.1">GPS_RX</text>
<text x="225.4" y="126.5">GPS_TX</text>
<text x="60.2" y="134.4">+3V3</text>
<text x="81.2" y="134.4">GND</text>
<text x="89.3" y="133.1">+3V3</text>
<text x="89.3" y="137.1">+3V3</text>
<text x="131.5" y="133.1">SCL</text>
<text x="131.5" y="137.1">IMU_INT1</text>
<text x="228.2" y="137.1">+3V3</text>
<text x="90.4" y="141">GND</text>
<text x="90.4" y="143.7">GND</text>
<text x="229.4" y="139.7">GND</text>
<text x="229.8" y="142.3">+5V</text>
<text x="90.4" y="146.3">GND</text>
<text x="111.7" y="160.6" transform="rotate(90 111.7 160.6)">GND</text>
<text x="116.9" y="160.6" transform="rotate(90 116.9 160.6)">GND</text>
</g>
<g font-size="2.2" fill="#00507a">
<text x="106.9" y="44.6">VIN</text>
<text x="114.8" y="44.6">VBST</text>
<text x="106.9" y="48.6">EN</text>
<text x="116.3" y="52.5">VFB</text>
<text x="117" y="48.6">SW</text>
<text x="244.5" y="96.2">EN</text>
<text x="244.5" y="98.8">IO0</text>
<text x="244.5" y="101.5">IO8</text>
<text x="259.7" y="96.2">IO3</text>
<text x="259.7" y="98.8">IO1</text>
<text x="259.7" y="101.5">IO2</text>
<text x="244.5" y="104.1">IO7</text>
<text x="244.5" y="106.8">IO10</text>
<text x="258.2" y="106.8">IO47</text>
<text x="259.7" y="104.1">IO4</text>
<text x="244.5" y="109.4">IO9</text>
<text x="244.5" y="112.1">IO12</text>
<text x="258.2" y="109.4">IO48</text>
<text x="244.5" y="114.7">IO11</text>
<text x="244.5" y="117.3">IO14</text>
<text x="244.5" y="120">IO13</text>
<text x="244.5" y="122.6">IO16</text>
<text x="244.5" y="125.3">IO15</text>
<text x="105.6" y="131.9">VDD</text>
<text x="117.3" y="131.9">SDA</text>
<text x="244.5" y="127.9">IO18</text>
<text x="244.5" y="130.6">IO17</text>
<text x="105.6" y="134.5">VDDIO</text>
<text x="117.7" y="134.5">SCL</text>
<text x="244.5" y="133.2">IO26</text>
<text x="244.5" y="135.9">IO21</text>
<text x="105.6" y="138.5">CS</text>
<text x="105.6" y="142.5">SDO/SA0</text>
<text x="116.8" y="138.5">INT1</text>
<text x="116.8" y="141.2">INT2</text>
<text x="118.7" y="143.8">NC</text>
<text x="244.5" y="138.5">3V3</text>
<text x="244.5" y="141.2">GND</text>
<text x="244.5" y="143.8">VIN</text>
<text x="105.6" y="145.1">SDx</text>
<text x="105.6" y="147.8">SCx</text>
<text x="118.7" y="146.4">NC</text>
</g>
<g font-size="2.1" fill="#00507a">
<text x="111.3" y="53.4">GND</text>
<text x="108.7" y="151.3">GND GND</text>
</g>
<g font-size="1.9" fill="#8a2d2d">
<text x="102.6" y="43.1">3</text>
<text x="102.6" y="47.1">5</text>
<text x="123.8" y="43.1">6</text>
<text x="123.8" y="47.1">2</text>
<text x="123.8" y="51.1">4</text>
<text x="239.5" y="94.7">EN</text>
<text x="265.6" y="94.7">IO3</text>
<text x="239.2" y="97.4">IO0</text>
<text x="239.2" y="100">IO8</text>
<text x="265.6" y="97.4">IO1</text>
<text x="265.6" y="100">IO2</text>
<text x="238.6" y="105.3">IO10</text>
<text x="239.2" y="102.7">IO7</text>
<text x="239.2" y="108">IO9</text>
<text x="265" y="105.3">IO47</text>
<text x="265" y="108">IO48</text>
<text x="265.6" y="102.7">IO4</text>
<text x="238.6" y="110.6">IO12</text>
<text x="238.6" y="113.2">IO11</text>
<text x="238.6" y="115.9">IO14</text>
<text x="238.6" y="118.5">IO13</text>
<text x="238.6" y="121.2">IO16</text>
<text x="238.6" y="123.8">IO15</text>
<text x="101.3" y="130.4">8</text>
<text x="124.5" y="130.4">14</text>
<text x="238.6" y="126.5">IO18</text>
<text x="238.6" y="129.1">IO17</text>
<text x="238.6" y="131.8">IO26</text>
<text x="100.7" y="137.1">12</text>
<text x="101.3" y="133.1">5</text>
<text x="124.5" y="133.1">13</text>
<text x="125.1" y="137.1">4</text>
<text x="238.6" y="134.4">IO21</text>
<text x="239" y="137.1">3V3</text>
<text x="101.3" y="141">1</text>
<text x="101.3" y="143.7">2</text>
<text x="124.5" y="142.3">10</text>
<text x="125.1" y="139.7">9</text>
<text x="238.6" y="139.7">GND</text>
<text x="239.2" y="142.3">VIN</text>
<text x="101.3" y="146.3">3</text>
<text x="124.5" y="145">11</text>
</g>
</svg>
